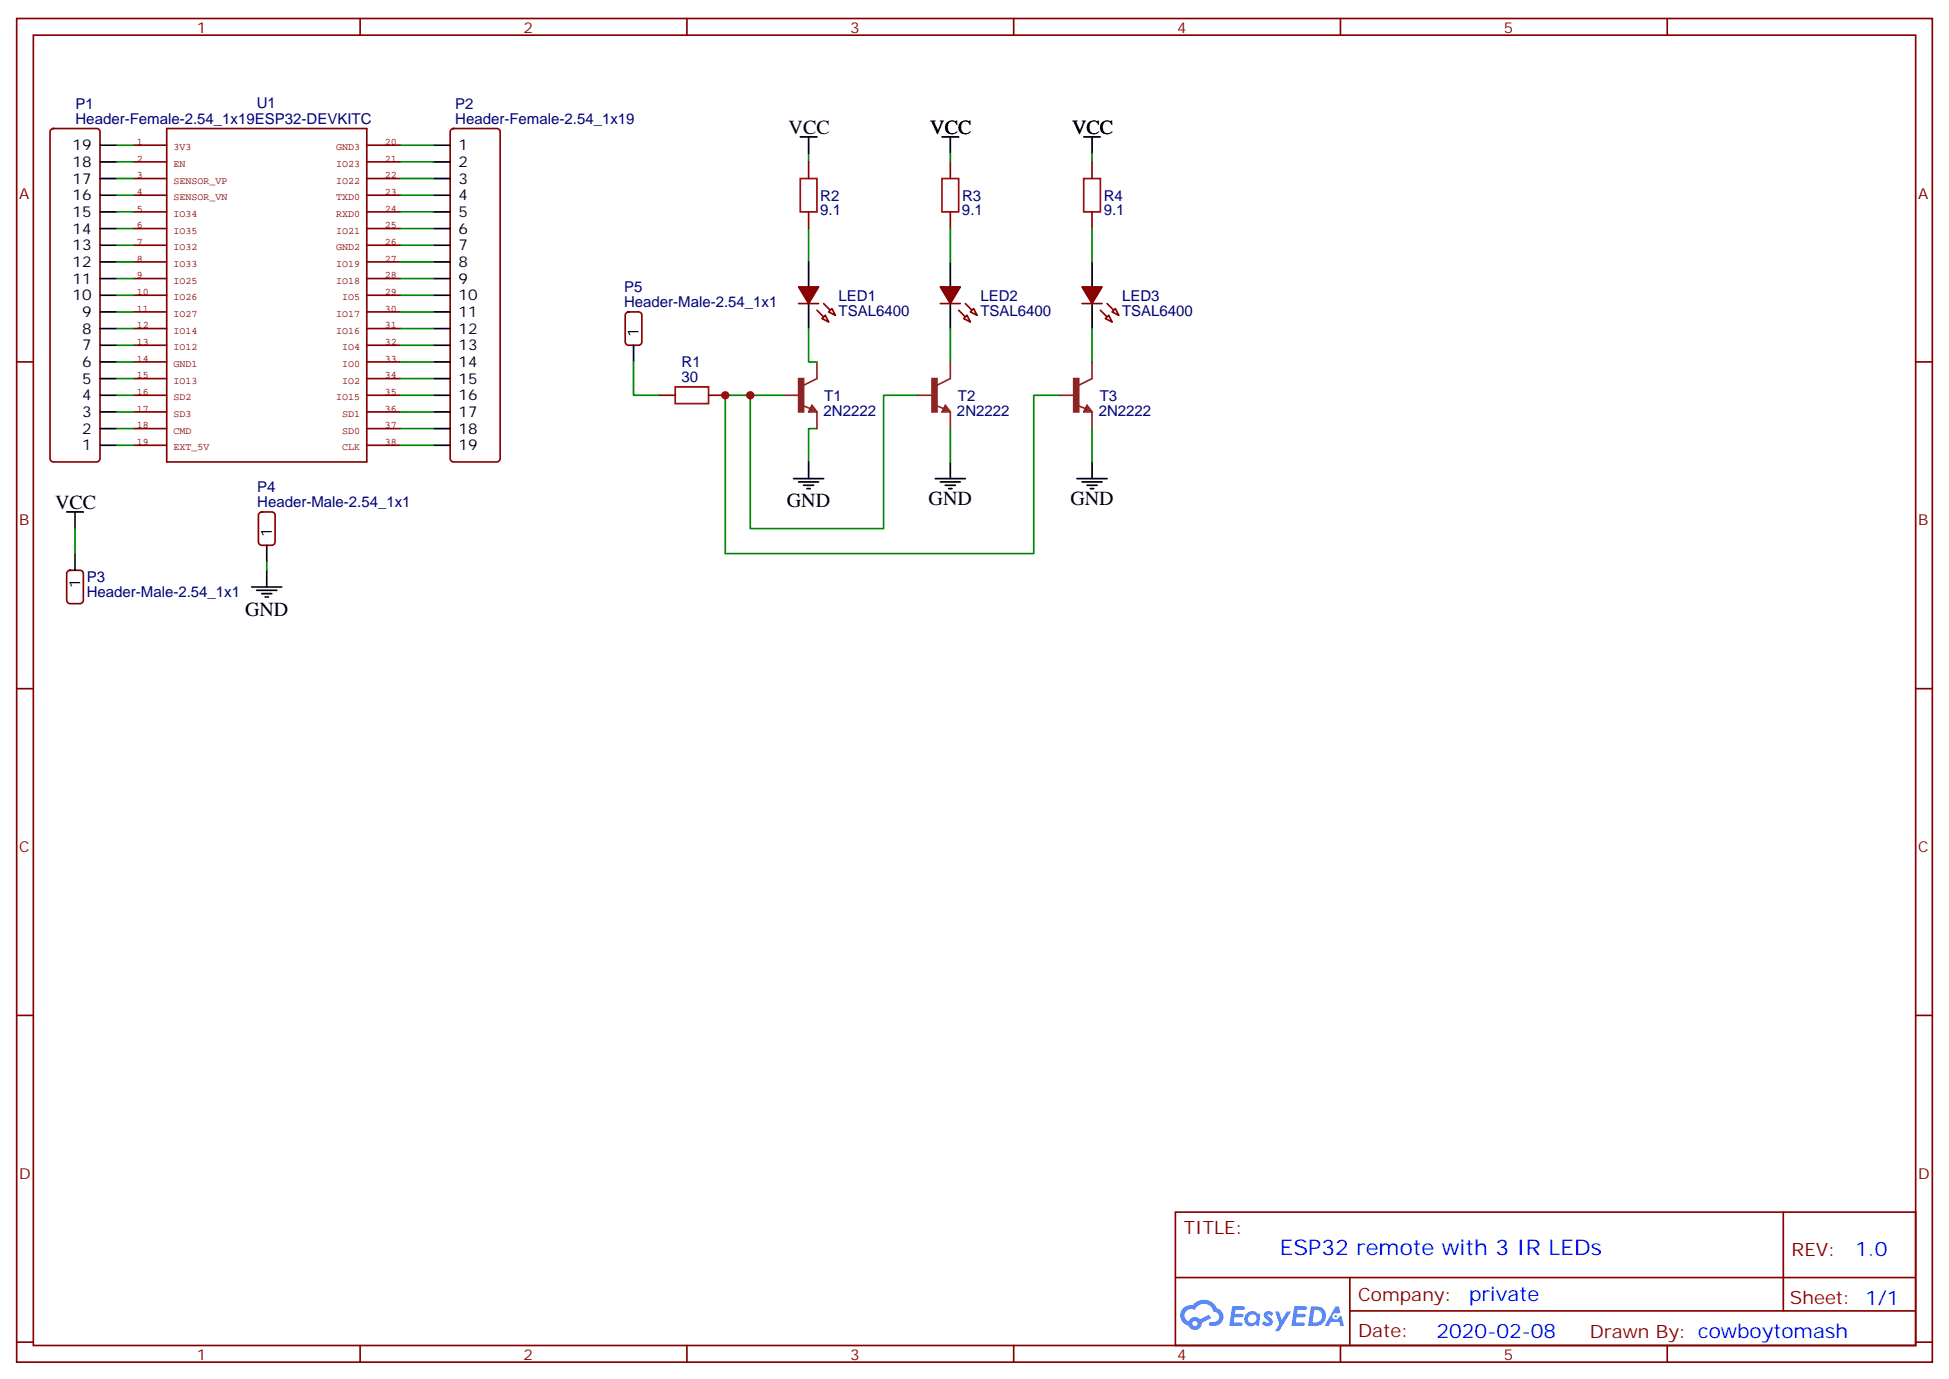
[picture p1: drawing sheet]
<svg xmlns="http://www.w3.org/2000/svg" width="412mm" height="292mm" viewBox="0 0 412 292" stroke-linecap="round" stroke-linejoin="round" font-family="sans-serif">
<g fill="none" stroke="#870000" stroke-width=".35">
<path d="M3.5 3.9h405.4v284.4h-405.4zM7.1 7.4h398.2v277.3h-398.2zM76.2 3.9v3.5M145.3 3.9v3.5M214.5 3.9v3.5M283.6 3.9v3.5M352.8 3.9v3.5M3.5 76.6h3.6M405.3 76.6h3.6M3.5 145.7h3.6M405.3 145.7h3.6M3.5 214.9h3.6"/>
<path d="M405.3 214.9h3.6M248.7 256.5h156.6v28.2h-156.6zM377.3 256.5v20.9M248.7 270.4h156.5M285.6 277.4h119.6M285.6 270.4v14.1M3.5 284h3.6M76.2 284.7v3.6M145.3 284.7v3.6M214.5 284.7v3.6M283.6 284.7v3.6M352.8 284.7v3.6"/>
<path d="M405.3 284h3.6"/>
</g>
<g fill="#5487ff">
<path d="M267.7 277.7a1.22 1.22 0 0 1 1.7 .2l-.4 .6a.47 .47 0 0 0-.3-.4 .47 .47 0 0 0-.5 .2v.1a1.55 1.55 0 0 1 1.1 1.5 1.34 1.34 0 0 1-2.3 .2l.5-.6 .7 .5a.29 .29 0 0 0 .3-.3 .29 .29 0 0 0-.2-.3 1.04 1.04 0 0 1-.6-1.7z"/>
<path d="M260.7 276.4h2.1a.43 .43 0 0 1 .5 .1 .43 .43 0 0 1 .1 .5l-.3 .2h-1.7l-.1 .8h1.5a.37 .37 0 0 1 .3 .4 .37 .37 0 0 1-.3 .4h-1.6l-.2 1.1h1.3a.43 .43 0 0 1 .5 0 .43 .43 0 0 1 .1 .5l-.3 .2h-2.5z"/>
<path d="M273.8 276.4h2.2a.43 .43 0 0 1 .4 .1 .43 .43 0 0 1 .1 .5l-.3 .2h-1.6l-.2 .8h1.6a.37 .37 0 0 1 .3 .4 .37 .37 0 0 1-.4 .4h-1.6l-.1 1.1h1.3a.43 .43 0 0 1 .4 0 .43 .43 0 0 1 .1 .5l-.3 .2h-2.4z"/>
<path d="M282.6 276.4h.7l.3 1.3-.6 .3a.69 .69 0 0 0-1 .3 .69 .69 0 0 0 .4 .9 .69 .69 0 0 0 .9-.6l.5-.2 .6 2.2h-.8l-.2-.9h-1.8l-.5 .9h-.8z"/>
<path d="M269.8 277.5h.8l.6 1.8 1.1-1.8h.9l-2.6 4.2h-.8l.9-1.5z"/>
<path d="M277.4 276.4l-.6 4.2h1.3a2.11 2.11 0 0 0 2.5-2.1 2.11 2.11 0 0 0-2.5-2.1zM278.1 277.2a1.39 1.39 0 0 1 1.7 1.4 1.39 1.39 0 0 1-1.8 1.3h-.3z"/>
<path d="M263.7 278.1a1.47 1.47 0 0 0-.1 2.1 1.47 1.47 0 0 0 2.1 .1l.7 .3 .3-2.3-.2-.3h-.4a1.49 1.49 0 0 0-2.4 .1zM264.4 278.4a.92 .92 0 0 1 1.5 .5 .92 .92 0 0 1-1.3 1.1 .9 .9 0 0 1-.2-1.6z"/>
<path d="M250.4 276.8a2.18 2.18 0 0 0 1.1 3.7 1.44 1.44 0 0 0 1.6 .9 1.44 1.44 0 0 0 1.2-1.4l2-1-.5-.8-1.9 1a1.47 1.47 0 0 0-2.4 .4 1.39 1.39 0 0 1-.7-1.9 1.39 1.39 0 0 1 2-.5 2.08 2.08 0 0 1 2.2-1.3 2.08 2.08 0 0 1 1.8 1.7 1.07 1.07 0 0 1 1.2 1 1.07 1.07 0 0 1-1 1.1h-.7a.43 .43 0 0 0-.5 .4 .43 .43 0 0 0 .4 .5 2 2 0 0 0 2.4-1 2 2 0 0 0-.7-2.6l-.4-.2a2.98 2.98 0 0 0-5.1-.6l-1.1 .1zM252.3 280.1a.55 .55 0 0 1 1.1 0 .55 .55 0 0 1-1.1 0z"/>
<circle cx="282.6" cy="278.5" r=".26"/>
</g>
<path d="M171.1 32.5v1.8M171.1 48.4v7M172.9 90.7h-1.8v7.1" fill="none" stroke="#008700" stroke-width=".35"/>
<path d="M169.3 29h3.6M171.1 29v3.5M171.1 55.4v14.1M171.1 97.8v3.5M167.9 101.3h6.4M169 102h4.2M170 102.7h2.2M170.7 103.4h.7" fill="none" stroke="#000" stroke-width=".35"/>
<path d="M169 60.7h4.2l-2.1 3.5z" fill="#900" stroke="#870000" stroke-width=".35"/>
<path d="M172.9 65.7l2.4 2.4M174.3 64.2l2.4 2.5" fill="none" stroke="#870000" stroke-width=".35"/>
<g fill="#f0f0f0" stroke="#870000" stroke-width=".35">
<path d="M173.9 67.4l.7-.7 .7 1.4z"/>
<path d="M176 65.3l.7 1.4-1.4-.7z"/>
</g>
<path d="M171.1 34.3v3.5M201.1 34.3v3.5M171.1 44.8v3.6M201.1 44.8v3.6M169 64.2h4.2M139.3 83.6h3.6M149.9 83.6h3.6" fill="none" stroke="#870000" stroke-width=".35"/>
<path d="M169.3 37.8h3.6v7h-3.6zM199.3 37.8h3.5v7h-3.5zM142.9 81.9h7v3.5h-7z" fill="none" stroke="#a10000" stroke-width=".35"/>
<path d="M172.9 76.6v3.5l-2.9 1.4M165.8 83.6h3.5M169.7 85.8l1.7 .7M171.8 85.8l1.1 1.4h-1.8zM171.8 86.1l.7 .7h-1.1zM171.8 86.5v.3M172.9 87.2v3.5" fill="none" stroke="#8c2424" stroke-width=".35"/>
<path d="M169 80.1h1v7.1h-1z" fill="#8c2424" stroke="#8c2424" stroke-width=".35"/>
<g fill="none" stroke="#850000" stroke-width=".35">
<path d="M28.2 30.7h7.1M28.2 34.3h7.1M28.2 37.8h7.1M35.3 27.2h42.3v70.6h-42.3zM77.6 30.7h7.1M77.6 34.3h7.1M77.6 37.8h7.1M28.2 41.3h7.1M28.2 44.8h7.1M28.2 48.4h7.1M28.2 51.9h7.1M28.2 55.4h7.1"/>
<path d="M28.2 58.9h7.1M77.6 41.3h7.1M77.6 44.8h7.1M77.6 48.4h7.1M77.6 51.9h7.1M77.6 55.4h7.1M77.6 58.9h7.1M28.2 62.5h7.1M28.2 66h7.1M28.2 69.5h7.1M28.2 73.1h7.1M28.2 76.6h7.1"/>
<path d="M77.6 62.5h7.1M77.6 66h7.1M77.6 69.5h7.1M77.6 73.1h7.1M77.6 76.6h7.1M28.2 80.1h7.1M28.2 83.6h7.1M28.2 87.2h7.1M28.2 90.7h7.1M28.2 94.2h7.1M77.6 80.1h7.1M77.6 83.6h7.1"/>
<path d="M77.6 87.2h7.1M77.6 90.7h7.1M77.6 94.2h7.1"/>
</g>
<path d="M201.1 55.4v14.1" fill="none" stroke="#000" stroke-width=".35"/>
<path d="M199 60.7h4.2l-2.1 3.5z" fill="#900" stroke="#870000" stroke-width=".35"/>
<path d="M202.8 65.7l2.5 2.4M204.3 64.2l2.4 2.5" fill="none" stroke="#870000" stroke-width=".35"/>
<g fill="#f0f0f0" stroke="#870000" stroke-width=".35">
<path d="M203.9 67.4l.7-.7 .7 1.4z"/>
<path d="M205.3 66l.7-.7 .7 1.4z"/>
</g>
<path d="M231.1 34.3v3.5M231.1 44.8v3.6M199 64.2h4.2" fill="none" stroke="#870000" stroke-width=".35"/>
<path d="M201.1 76.6v3.5l-2.8 1.4M194 83.6h3.6M197.9 85.8l1.8 .7M200 85.8l1.1 1.4h-1.8zM200 86.1l.7 .7h-1zM200 86.5v.3M201.1 87.2v3.5" fill="none" stroke="#8c2424" stroke-width=".35"/>
<path d="M197.2 80.1h1.1v7.1h-1.1z" fill="#8c2424" stroke="#8c2424" stroke-width=".35"/>
<path d="M199.3 29h3.5M201.1 29v3.5M231.1 55.4v14.1M201.1 97.8v3.5M197.9 101.3h6.4M199 102h4.2M200 102.7h2.1M200.7 103.4h.7" fill="none" stroke="#000" stroke-width=".35"/>
<path d="M229.3 37.8h3.5v7h-3.5z" fill="none" stroke="#a10000" stroke-width=".35"/>
<path d="M229 60.7h4.2l-2.1 3.5z" fill="#900" stroke="#870000" stroke-width=".35"/>
<path d="M232.8 65.7l2.5 2.4M234.2 64.2l2.5 2.5" fill="none" stroke="#870000" stroke-width=".35"/>
<g fill="#f0f0f0" stroke="#870000" stroke-width=".35">
<path d="M233.9 67.4l.7-.7 .7 1.4z"/>
<path d="M235.3 66l.7-.7 .7 1.4z"/>
</g>
<path d="M10.8 27.4l.5-.2h9.2a.71 .71 0 0 1 .7 .7v69.1a.76 .76 0 0 1-.7 .8h-9.2a.76 .76 0 0 1-.7-.8v-69.1zM95.5 27.4l.5-.2h9.1a.71 .71 0 0 1 .7 .7v69.1a.76 .76 0 0 1-.7 .8h-9.1a.76 .76 0 0 1-.8-.8v-69.1zM132.5 66.2l.5-.2h2.1a.71 .71 0 0 1 .7 .7v5.7a.76 .76 0 0 1-.7 .7h-2.1a.76 .76 0 0 1-.7-.7v-5.7zM229 64.2h4.2M54.9 108.5l.5-.2h2.1a.71 .71 0 0 1 .7 .7v5.7a.76 .76 0 0 1-.7 .7h-2.1a.76 .76 0 0 1-.7-.7v-5.7zM14.3 120.9l.5-.2h2.1a.71 .71 0 0 1 .7 .7v5.6a.76 .76 0 0 1-.7 .7h-2.1a.76 .76 0 0 1-.7-.7v-5.6z" fill="none" stroke="#870000" stroke-width=".35"/>
<path d="M231.1 76.6v3.5l-2.9 1.4M224 83.6h3.5M227.9 85.8l1.8 .7M230 85.8l1.1 1.4h-1.8zM230 86.1l.7 .7h-1zM230 86.5v.3M231.1 87.2v3.5" fill="none" stroke="#8c2424" stroke-width=".35"/>
<path d="M227.2 80.1h1v7.1h-1z" fill="#8c2424" stroke="#8c2424" stroke-width=".35"/>
<g fill="none" stroke="#000" stroke-width=".35">
<path d="M21.2 30.7h3.5M21.2 34.3h3.5M21.2 37.8h3.5M91.7 30.7h3.5M91.7 34.3h3.5M91.7 37.8h3.5M229.3 29h3.5M231.1 29v3.5M21.2 41.3h3.5M21.2 44.8h3.5M21.2 48.4h3.5M21.2 51.9h3.5"/>
<path d="M21.2 55.4h3.5M21.2 58.9h3.5M91.7 41.3h3.5M91.7 44.8h3.5M91.7 48.4h3.5M91.7 51.9h3.5M91.7 55.4h3.5M91.7 58.9h3.5M21.2 62.5h3.5M21.2 66h3.5M21.2 69.5h3.5M21.2 73.1h3.5"/>
<path d="M21.2 76.6h3.5M91.7 62.5h3.5M91.7 66h3.5M91.7 69.5h3.5M91.7 73.1h3.5M91.7 76.6h3.5M134.1 73.1v3.5M21.2 80.1h3.5M21.2 83.6h3.5M21.2 87.2h3.5M21.2 90.7h3.5M21.2 94.2h3.5"/>
<path d="M91.7 80.1h3.5M91.7 83.6h3.5M91.7 87.2h3.5M91.7 90.7h3.5M91.7 94.2h3.5M231.1 97.8v3.5M14.1 108.3h3.5M15.9 108.3v3.6M15.9 117.2v3.5M56.4 115.4v3.5M227.9 101.3h6.3M229 102h4.2"/>
<path d="M230 102.7h2.1M230.7 103.4h.7M53.3 124.2h6.3M54.3 124.9h4.3M55.4 125.6h2.1M56.1 126.3h.7M56.4 120.7v3.5"/>
</g>
<g fill="none" stroke="#008700" stroke-width=".35">
<path d="M24.7 34.3h3.5M24.7 37.8h3.5M24.7 30.7h3.5M84.7 34.3h7M84.7 37.8h7M84.7 30.7h7M201.1 32.5v1.8M231.1 32.5v1.8M24.7 41.3h3.5M24.7 44.8h3.5M24.7 48.4h3.5M24.7 51.9h3.5"/>
<path d="M24.7 55.4h3.5M24.7 58.9h3.5M84.7 41.3h7M84.7 44.8h7M84.7 48.4h7M84.7 51.9h7M84.7 55.4h7M84.7 58.9h7M201.1 48.4v7M231.1 48.4v7M24.7 62.5h3.5M24.7 66h3.5"/>
<path d="M24.7 69.5h3.5M24.7 73.1h3.5M24.7 76.6h3.5M84.7 62.5h7M84.7 66h7M84.7 69.5h7M84.7 73.1h7M84.7 76.6h7M134.1 76.6v7h5.2M171.1 69.5v7.1h1.8M201.1 69.5v7.1M231.1 69.5v7.1"/>
<path d="M24.7 80.1h3.5M24.7 83.6h3.5M24.7 87.2h3.5M24.7 90.7h3.5M24.7 94.2h3.5M84.7 80.1h7M84.7 83.6h7M84.7 87.2h7M84.7 90.7h7M84.7 94.2h7M158.7 83.6h-5.2v33.6h65.2v-33.6h5.3M165.8 83.6h-7.1v28.3h28.3v-28.3h7"/>
<path d="M201.1 90.7v7.1M231.1 90.7v7.1M15.9 111.9v5.3M56.4 118.9v1.8"/>
</g>
<g fill="#c00">
<circle cx="153.5" cy="83.6" r=".88"/>
<circle cx="158.8" cy="83.6" r=".88"/>
</g>
<text font-size="4.6" fill="#00f" x="270.8" y="265.5">ESP32 remote with 3 IR LEDs</text>
<g font-size="4.2">
<text x="166.9" y="28.3">VCC</text>
<text x="196.8" y="28.3">VCC</text>
<text x="226.8" y="28.3">VCC</text>
<text x="11.6" y="107.6">VCC</text>
<text x="166.5" y="107.4">GND</text>
<text x="196.5" y="106.9">GND</text>
<text x="226.5" y="106.9">GND</text>
<text x="51.9" y="130.3">GND</text>
</g>
<g font-size="4.2" fill="#00f">
<text x="392.5" y="265.8">1.0</text>
<text x="310.9" y="275.3">private</text>
<text x="304" y="283.1">2020-02-08</text>
</g>
<g font-size="3.9" fill="#800">
<text x="250.5" y="261.1">TITLE:</text>
<text x="379.1" y="265.8">REV:</text>
<text x="287.4" y="275.3">Company:</text>
<text x="378.7" y="275.9">Sheet: 1/1</text>
<text x="287.4" y="283">Date:</text>
<text x="336.4" y="283.1">Drawn By: cowboytomash</text>
</g>
<g font-size="3.2" fill="#800">
<text x="41.6" y="6.9">1</text>
<text x="110.8" y="6.9">2</text>
<text x="179.9" y="6.9">3</text>
<text x="249.1" y="6.9">4</text>
<text x="318.2" y="6.9">5</text>
<text x="4.1" y="42">A</text>
<text x="405.9" y="42">A</text>
<text x="4.1" y="111.2">B</text>
<text x="405.9" y="111.2">B</text>
<text x="4.1" y="180.3">C</text>
<text x="405.9" y="180.3">C</text>
<text x="4.1" y="249.4">D</text>
<text x="405.9" y="249.4">D</text>
<text x="41.6" y="287.7">1</text>
<text x="110.8" y="287.7">2</text>
<text x="179.9" y="287.7">3</text>
<text x="249.1" y="287.7">4</text>
<text x="318.2" y="287.7">5</text>
</g>
<g font-size="3.2" fill="#000080">
<text x="16" y="23">P1</text>
<text x="54.3" y="22.9">U1</text>
<text x="96.3" y="23.1">P2</text>
<text x="16" y="26.1">Header-Female-2.54_1x19ESP32-DEVKITC</text>
<text x="96.3" y="26.1">Header-Female-2.54_1x19</text>
<text x="173.6" y="45.6">9.1</text>
<text x="173.6" y="42.5">R2</text>
<text x="203.6" y="45.6">9.1</text>
<text x="203.6" y="42.5">R3</text>
<text x="233.5" y="45.6">9.1</text>
<text x="233.5" y="42.5">R4</text>
<text x="132" y="64.9">Header-Male-2.54_1x1</text>
<text x="132" y="61.9">P5</text>
<text x="177.4" y="63.7">LED1</text>
<text x="207.4" y="63.7">LED2</text>
<text x="237.4" y="63.7">LED3</text>
<text x="177.4" y="66.8">TSAL6400</text>
<text x="207.4" y="66.8">TSAL6400</text>
<text x="237.4" y="66.8">TSAL6400</text>
<text x="144.2" y="77.7">R1</text>
<text x="144.2" y="80.8">30</text>
<text x="174.3" y="87.9">2N2222</text>
<text x="174.4" y="84.8">T1</text>
<text x="202.5" y="87.9">2N2222</text>
<text x="202.7" y="84.9">T2</text>
<text x="232.5" y="87.9">2N2222</text>
<text x="232.7" y="84.9">T3</text>
<text x="54.4" y="107.3">Header-Male-2.54_1x1</text>
<text x="54.4" y="104.1">P4</text>
<text x="18.3" y="123.2">P3</text>
<text x="18.3" y="126.4">Header-Male-2.54_1x1</text>
</g>
<g font-size="3.2">
<text x="15.4" y="35.3">18</text>
<text x="15.4" y="31.8">19</text>
<text x="97" y="31.8">1</text>
<text x="97" y="35.3">2</text>
<text x="15.4" y="38.8">17</text>
<text x="97" y="38.8">3</text>
<text x="15.4" y="45.9">15</text>
<text x="15.4" y="42.4">16</text>
<text x="97" y="42.4">4</text>
<text x="97" y="45.9">5</text>
<text x="15.4" y="53">13</text>
<text x="15.4" y="49.4">14</text>
<text x="97" y="49.4">6</text>
<text x="97" y="53">7</text>
<text x="15.4" y="56.5">12</text>
<text x="97" y="56.5">8</text>
<text x="15.4" y="63.5">10</text>
<text x="15.4" y="60">11</text>
<text x="97" y="60">9</text>
<text x="97" y="63.5">10</text>
<text x="17.4" y="70.6">8</text>
<text x="17.4" y="67.1">9</text>
<text x="97" y="67.1">11</text>
<text x="97" y="70.6">12</text>
<text x="135.1" y="71.3" transform="rotate(-90 135.1 71.3)">1</text>
<text x="17.4" y="77.6">6</text>
<text x="17.4" y="74.1">7</text>
<text x="97" y="74.1">13</text>
<text x="97" y="77.6">14</text>
<text x="17.4" y="81.2">5</text>
<text x="97" y="81.2">15</text>
<text x="17.4" y="88.2">3</text>
<text x="17.4" y="84.7">4</text>
<text x="97" y="84.7">16</text>
<text x="97" y="88.2">17</text>
<text x="17.4" y="95.3">1</text>
<text x="17.4" y="91.8">2</text>
<text x="97" y="91.8">18</text>
<text x="97" y="95.3">19</text>
<text x="57.5" y="113.6" transform="rotate(-90 57.5 113.6)">1</text>
<text x="16.9" y="124.5" transform="rotate(-90 16.9 124.5)">1</text>
</g>
<g font-size="2.1" fill="#840000">
<text x="28.9" y="30.7">1</text>
<text x="28.9" y="34.2">2</text>
<text x="36.7" y="31.8">3V3</text>
<text x="36.7" y="35.3">EN</text>
<text x="71.1" y="31.8">GND3</text>
<text x="71.1" y="35.3">IO23</text>
<text x="81.4" y="30.7">20</text>
<text x="81.4" y="34.2">21</text>
<text x="28.9" y="37.7">3</text>
<text x="28.9" y="41.3">4</text>
<text x="36.7" y="38.8">SENSOR_VP</text>
<text x="71.1" y="38.8">IO22</text>
<text x="81.4" y="37.7">22</text>
<text x="81.4" y="41.3">23</text>
<text x="28.9" y="44.8">5</text>
<text x="36.7" y="42.4">SENSOR_VN</text>
<text x="36.7" y="45.9">IO34</text>
<text x="71.1" y="42.4">TXD0</text>
<text x="71.1" y="45.9">RXD0</text>
<text x="81.4" y="44.8">24</text>
<text x="28.9" y="48.3">6</text>
<text x="28.9" y="51.9">7</text>
<text x="36.7" y="49.4">IO35</text>
<text x="36.7" y="53">IO32</text>
<text x="71.1" y="49.4">IO21</text>
<text x="71.1" y="53">GND2</text>
<text x="81.4" y="48.3">25</text>
<text x="81.4" y="51.9">26</text>
<text x="28.9" y="55.4">8</text>
<text x="28.9" y="58.9">9</text>
<text x="36.7" y="56.5">IO33</text>
<text x="71.1" y="56.5">IO19</text>
<text x="81.4" y="55.4">27</text>
<text x="81.4" y="58.9">28</text>
<text x="28.9" y="62.4">10</text>
<text x="28.9" y="66">11</text>
<text x="36.7" y="63.5">IO26</text>
<text x="36.7" y="60">IO25</text>
<text x="71.1" y="60">IO18</text>
<text x="72.4" y="63.5">IO5</text>
<text x="81.4" y="62.4">29</text>
<text x="81.4" y="66">30</text>
<text x="28.9" y="69.5">12</text>
<text x="36.7" y="67.1">IO27</text>
<text x="36.7" y="70.6">IO14</text>
<text x="71.1" y="67.1">IO17</text>
<text x="71.1" y="70.6">IO16</text>
<text x="81.4" y="69.5">31</text>
<text x="28.9" y="73">13</text>
<text x="28.9" y="76.6">14</text>
<text x="36.7" y="74.1">IO12</text>
<text x="36.7" y="77.6">GND1</text>
<text x="72.4" y="74.1">IO4</text>
<text x="72.4" y="77.6">IO0</text>
<text x="81.4" y="73">32</text>
<text x="81.4" y="76.6">33</text>
<text x="28.9" y="80.1">15</text>
<text x="28.9" y="83.6">16</text>
<text x="36.7" y="81.2">IO13</text>
<text x="72.4" y="81.2">IO2</text>
<text x="81.4" y="80.1">34</text>
<text x="81.4" y="83.6">35</text>
<text x="28.9" y="87.1">17</text>
<text x="36.7" y="84.7">SD2</text>
<text x="36.7" y="88.2">SD3</text>
<text x="71.1" y="84.7">IO15</text>
<text x="72.4" y="88.2">SD1</text>
<text x="81.4" y="87.1">36</text>
<text x="28.9" y="90.7">18</text>
<text x="28.9" y="94.2">19</text>
<text x="36.7" y="91.8">CMD</text>
<text x="36.7" y="95.3">EXT_5V</text>
<text x="72.4" y="91.8">SD0</text>
<text x="72.4" y="95.3">CLK</text>
<text x="81.4" y="90.7">37</text>
<text x="81.4" y="94.2">38</text>
</g>
</svg>
